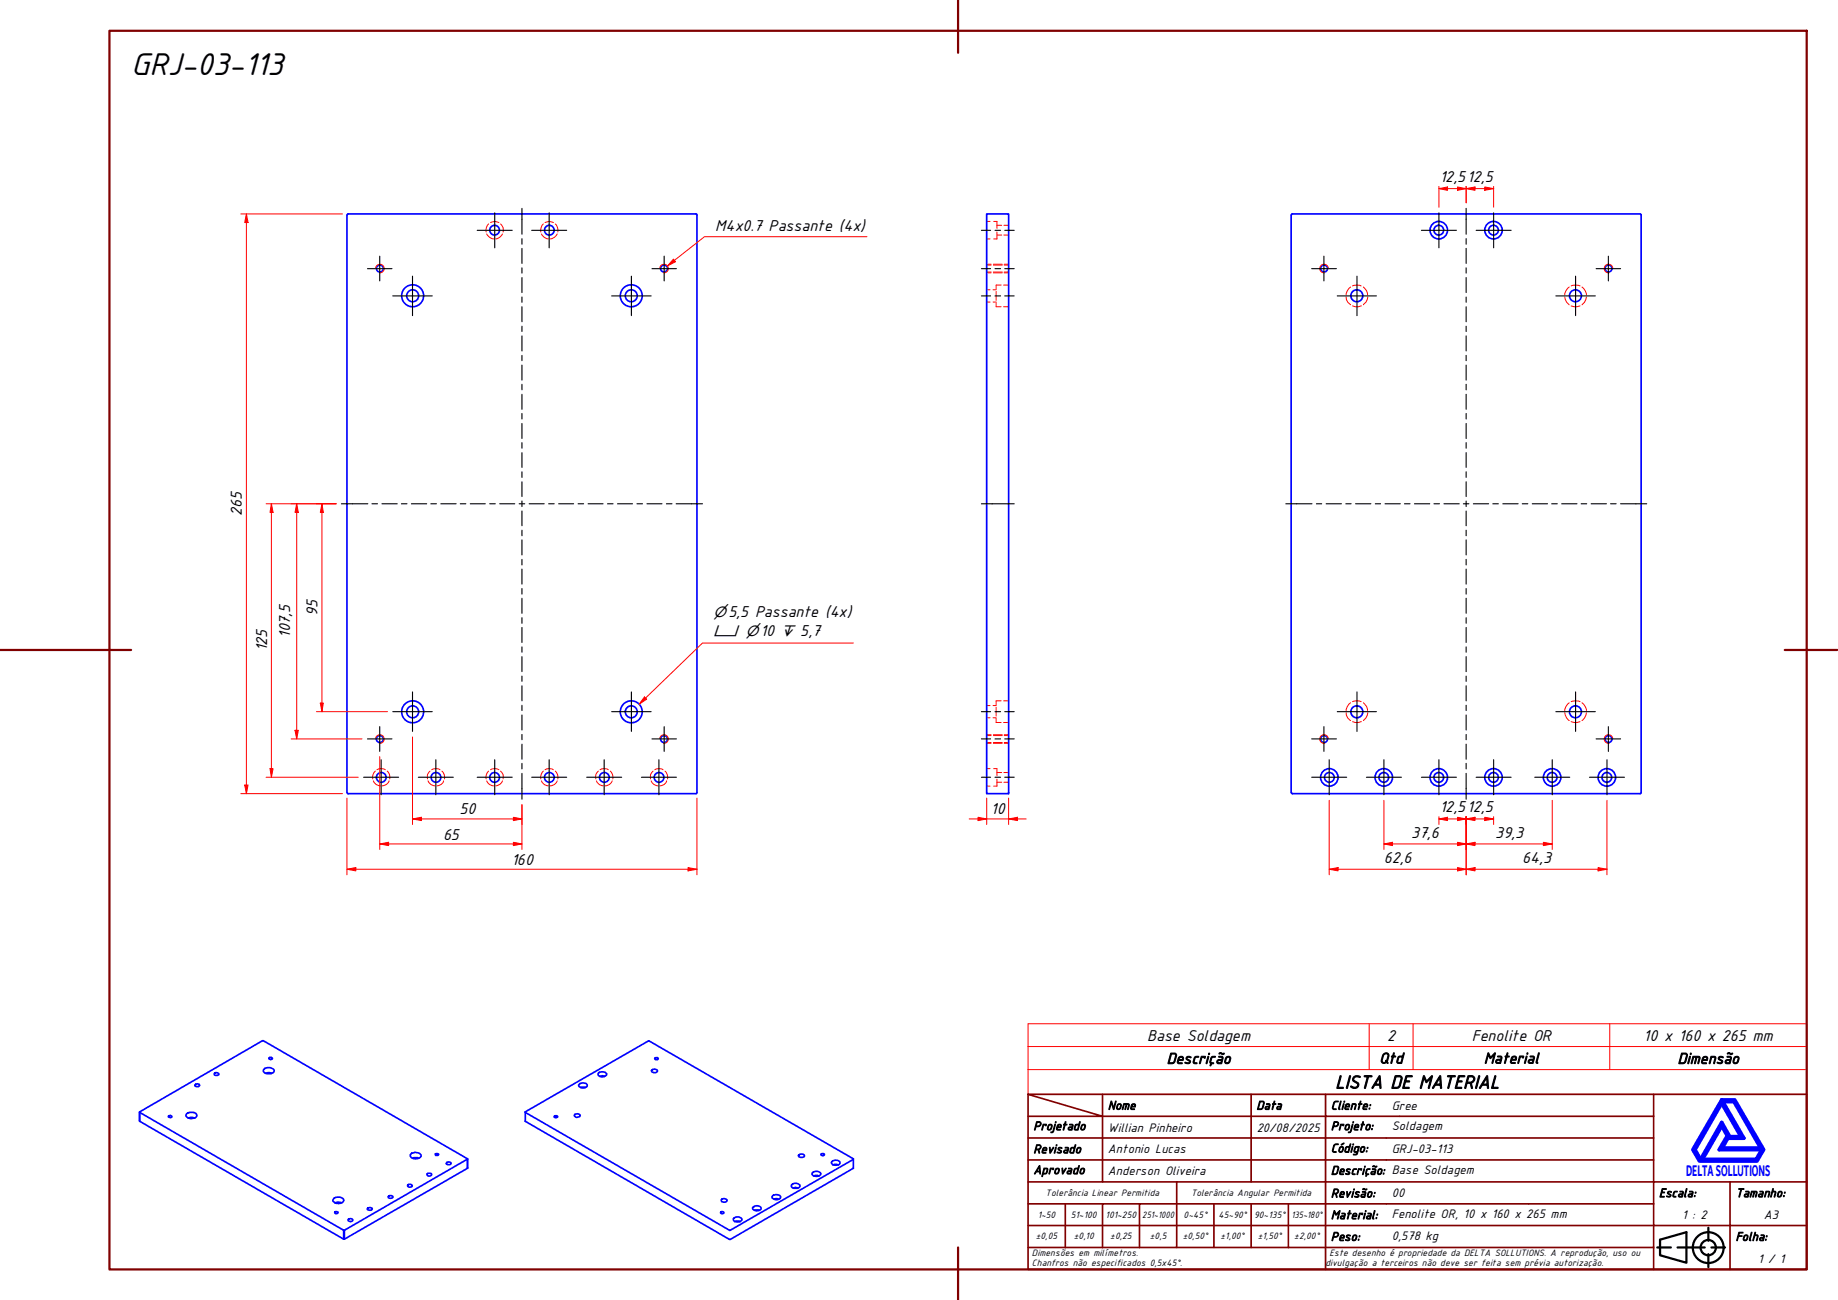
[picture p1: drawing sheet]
<svg xmlns="http://www.w3.org/2000/svg" width="420mm" height="297mm" viewBox="0 0 420 297" stroke-linecap="round" stroke-linejoin="round" font-family="sans-serif">
<!-- layer: Hidden (ABNT) -->
<g fill="none" stroke="#f00" stroke-width=".23">
<path d="M111.3 53.5a2.06 2.06 0 0 0 1.5 1.1M111.7 51.2a2.05 2.05 0 0 0-.6 1.8M112.1 50.8a1.91 1.91 0 0 1 1.9 0M114.4 51.2a1.69 1.69 0 0 1 .6 1.8M114.9 53.5a2.1 2.1 0 0 1-1.6 1.1M123.8 53.5a2.06 2.06 0 0 0 1.5 1.1M124.2 51.2a2.05 2.05 0 0 0-.6 1.8M124.6 50.8a1.91 1.91 0 0 1 1.9 0M126.9 51.2a2.05 2.05 0 0 1 .6 1.8M127.4 53.5a2.06 2.06 0 0 1-1.6 1.1M225.6 50.6h.7M225.6 54.6h.7"/>
<path d="M227.1 50.6h.8v1.6M227.9 53v1.6h-.8M227.9 51.5h1.1M227.9 53.7h1.1M229.5 51.5h1.1M229.5 53.7h1.1M225.6 66.2h.7M225.6 69h.7M225.6 60.6h1M225.6 62.2h1M225.6 60.4h1M225.6 62.3h1"/>
<path d="M227 66.2h.7M227 69h.7M227.1 60.6h2M227.1 62.2h2M227.1 60.4h2M227.1 62.3h2M227.7 66.6v2M227.7 69.1v1h1.2M228.9 65.1h-1.2v1M229.4 65.1h1.2M229.4 70.1h1.2M229.6 60.6h1"/>
<path d="M229.6 62.2h1M229.6 60.4h1M229.6 62.3h1M307.7 67.9a2.02 2.02 0 0 0 1 1.7M308.7 65.6a2.45 2.45 0 0 0-1 1.8M309.2 65.3a2.64 2.64 0 0 1 1.9 0M309.2 69.9a2.56 2.56 0 0 0 2 0M311.7 65.6a2.11 2.11 0 0 1 .9 1.8M312.7 67.9a2.44 2.44 0 0 1-1 1.7M357.7 67.9a2.44 2.44 0 0 0 1 1.7M358.7 65.6a2.45 2.45 0 0 0-1 1.8M359.2 65.3a2.8 2.8 0 0 1 2 0"/>
<path d="M359.2 69.9l.7 .2 1.3-.2M361.6 65.6a2.45 2.45 0 0 1 1 1.8M362.6 67.9a2.44 2.44 0 0 1-1 1.7M85.3 178.4a1.75 1.75 0 0 0 1.6 1.2M85.8 176.2a1.86 1.86 0 0 0-.6 1.8M86.2 175.9a1.91 1.91 0 0 1 1.9 0M88.5 176.2a1.86 1.86 0 0 1 .6 1.8M89 178.4a1.75 1.75 0 0 1-1.6 1.2M97.9 178.4a1.76 1.76 0 0 0 1.5 1.2M98.3 176.2a1.56 1.56 0 0 0-.6 1.8M98.7 175.9a1.91 1.91 0 0 1 1.9 0M101 176.2a1.86 1.86 0 0 1 .6 1.8"/>
<path d="M101.4 178.4a1.59 1.59 0 0 1-1.5 1.2M111.3 178.4a1.75 1.75 0 0 0 1.5 1.2M111.7 176.2a1.86 1.86 0 0 0-.6 1.8M112.1 175.9a1.91 1.91 0 0 1 1.9 0M114.4 176.2a1.56 1.56 0 0 1 .6 1.8M114.9 178.4a1.76 1.76 0 0 1-1.6 1.2M123.8 178.4a1.75 1.75 0 0 0 1.5 1.2M124.2 176.2a1.86 1.86 0 0 0-.6 1.8M124.6 175.9a1.91 1.91 0 0 1 1.9 0M126.9 176.2a1.86 1.86 0 0 1 .6 1.8M127.4 178.4a1.75 1.75 0 0 1-1.6 1.2M136.3 178.4a1.75 1.75 0 0 0 1.6 1.2"/>
<path d="M136.8 176.2a1.56 1.56 0 0 0-.6 1.8M137.2 175.9a1.91 1.91 0 0 1 1.9 0M139.5 176.2a1.86 1.86 0 0 1 .6 1.8M140 178.4a1.75 1.75 0 0 1-1.6 1.2M148.8 178.4a1.76 1.76 0 0 0 1.6 1.2M149.3 176.2a1.56 1.56 0 0 0-.6 1.8M149.7 175.9a1.91 1.91 0 0 1 1.9 0M152 176.2a1.86 1.86 0 0 1 .6 1.8M152.4 178.4a1.59 1.59 0 0 1-1.5 1.2M225.6 161.2h.7M225.6 164h.7M225.6 175.6h.7"/>
<path d="M225.6 179.6h.7M225.6 168.1h1M225.6 169.7h1M225.6 167.9h1M225.6 169.8h1M227 161.2h.7M227 164h.7M227.1 168.1h2M227.1 169.7h2M227.1 167.9h2M227.1 169.8h2M227.1 175.6h.8v1.6"/>
<path d="M227.7 161.6v2M227.7 164.1v1h1.2M227.9 178v1.6h-.8M227.9 176.5h1.1M227.9 178.7h1.1M228.9 160.1h-1.2v1M229.4 160.1h1.2M229.4 165.1h1.2M229.5 176.5h1.1M229.5 178.7h1.1M229.6 168.1h1M229.6 169.7h1"/>
<path d="M229.6 167.9h1M229.6 169.8h1M307.7 162.9a2.02 2.02 0 0 0 1 1.7M308.7 160.6a2.45 2.45 0 0 0-1 1.8M309.2 160.3a2.64 2.64 0 0 1 1.9 0M309.2 164.9a2.56 2.56 0 0 0 2 0M311.7 160.6a2.11 2.11 0 0 1 .9 1.8M312.7 162.9a2.44 2.44 0 0 1-1 1.7M357.7 162.9a2.44 2.44 0 0 0 1 1.7M358.7 160.6a2.45 2.45 0 0 0-1 1.8M359.2 160.3a2.8 2.8 0 0 1 2 0M359.2 164.9l.7 .2 1.3-.2"/>
<path d="M361.6 160.6a2.45 2.45 0 0 1 1 1.8M362.6 162.9a2.44 2.44 0 0 1-1 1.7"/>
</g>
<!-- layer: Visible (ABNT) -->
<g fill="none" stroke="#00f" stroke-width=".38">
<path d="M79.3 49.1v132M79.6 48.9h79.5M79.6 48.9l-.2 .2M159.1 48.9l.2 .2M159.3 49.1v132l-.2 .2M225.6 48.9h5v132.4h-5zM295.1 49.1v132M295.4 48.9h79.5M295.4 48.9l-.2 .2M374.9 48.9l.3 .2M375.2 49.1v132l-.3 .2M79.4 181.1l.2 .2"/>
<path d="M79.6 181.3h79.5M295.2 181.1l.2 .2M295.4 181.3h79.5M31.9 254.1v2.1M31.9 254.2l28.3-16.4 46.7 27M31.9 254.2v2M31.9 254.2l46.6 26.9M31.9 256.2l46.6 26.9M38.5 255.1l.3-.2 .4 .1a.38 .38 0 0 1-.3 .4 .38 .38 0 0 1-.4-.3zM42.7 254.5a1.5 1.5 0 0 1 2.3 .4 1.54 1.54 0 0 1-2.5 0zM43 255.4l.6-.1 .9 .1M44.6 247.9l.5-.3 .5 .3a.61 .61 0 0 1-1.1 .1z"/>
<path d="M49 245.3a.55 .55 0 0 1 .6-.2 .55 .55 0 0 1 .4 .5l-.7 .1-.3-.1zM60.5 244.1a1.48 1.48 0 0 1 2.2 .6 1.52 1.52 0 0 1-2.5 0v-.2zM60.7 245.2l.6-.1 .9 .1M61.6 241.7h.6a.38 .38 0 0 1-.3 .4 .38 .38 0 0 1-.4-.3zM120.1 254l28.3-16.1 46.7 27-28.2 16.3zM120.1 254.1v2.1l46.7 27 28.3-16.3v-2.1M126.7 255.1l.2-.2 .5 .2a.39 .39 0 0 1-.3 .3 .39 .39 0 0 1-.4-.3zM131.3 254.7l.8-.2 .6 .3a.68 .68 0 0 1-.7 .5 .68 .68 0 0 1-.7-.6zM132.6 247.6a1.1 1.1 0 0 1 1.6 .5 1.1 1.1 0 0 1-1 .5 1.1 1.1 0 0 1-.9-.7zM132.7 248.5h1.2M136.8 245.2a1.19 1.19 0 0 1 1.9 .3 1.19 1.19 0 0 1-2 0zM137.1 245.9l.6-.1 .6 .1"/>
<path d="M149 244.5a.81 .81 0 0 1 1.3 .3 .83 .83 0 0 1-1.4-.1zM149.7 241.8l.2-.1 .5 .1a.39 .39 0 0 1-.3 .3 .39 .39 0 0 1-.4-.3zM76.3 273.9a1.45 1.45 0 0 1 2.3 .4 1.5 1.5 0 0 1-2.5 0zM76.5 277l.3-.2 .5 .2a.39 .39 0 0 1-.4 .3 .39 .39 0 0 1-.4-.3zM76.6 274.8l.6-.1 .9 .1M79.7 278.6l.4-.2 .5 .3a.55 .55 0 0 1-.5 .4 .55 .55 0 0 1-.5-.4zM84 276.1l.6-.2 .5 .2a.66 .66 0 0 1-1.2 .2zM88.8 273.4l.5-.2 .5 .2a.59 .59 0 0 1-.5 .4 .59 .59 0 0 1-.6-.3zM93.2 270.8a.55 .55 0 0 1 .6-.2 .55 .55 0 0 1 .4 .5l-.7 .2-.3-.2zM93.9 263.7a1.5 1.5 0 0 1 2.4 .4 1.48 1.48 0 0 1-2.5 0zM94.3 264.7l.3-.2 1.2 .2M97.7 268.1h.9a.49 .49 0 0 1-.4 .7 .49 .49 0 0 1-.6-.4z"/>
<path d="M99.6 263.6l.7 .1a.35 .35 0 0 1-.4 .3 .35 .35 0 0 1-.3-.4zM102.2 265.6l.4-.1 .5 .2a.67 .67 0 0 1-1.1 .2zM106.9 264.8v2.1zM106.9 264.8l-28.2 16.3M106.9 266.9l-28.2 16.2M164.8 276.9l.7 .1a.36 .36 0 0 1-.4 .4 .36 .36 0 0 1-.3-.5zM164.9 274.1a.76 .76 0 0 1 1.3 .3 .77 .77 0 0 1-1.4-.2zM167.7 278.4a1.16 1.16 0 0 1 1.9 .4 1.29 1.29 0 0 1-2 0zM168 279.1l.3-.1 .9 .1M172.1 275.8a1.23 1.23 0 0 1 1.9 .2 1.09 1.09 0 0 1-1.9 .3l-.1-.2zM172.5 276.5h1.1M176.6 273.3a1.29 1.29 0 0 1 1.8 .1 1.06 1.06 0 0 1-1.8 .4l-.1-.2z"/>
<path d="M176.9 274l.6-.1 .6 .1M181 270.7a1.16 1.16 0 0 1 1.9 .4 1.29 1.29 0 0 1-2 0zM181.3 271.4l.6-.1 .5 .1M182.6 263.9a.81 .81 0 0 1 1.3 .2 .87 .87 0 0 1-1.4 0zM185.7 268a1.18 1.18 0 0 1 1.9 .3 1.22 1.22 0 0 1-2-.2zM186.1 268.7l.2-.1 .9 .1M187.8 263.6l.7 .1a.38 .38 0 0 1-.4 .4 .38 .38 0 0 1-.4-.3zM190.2 265.4a1.23 1.23 0 0 1 1.8 .2 1.09 1.09 0 0 1-1.8 .3l-.1-.1zM190.4 266.2l.4-.1 .8 .1M78.5 281.1h.2M78.5 283.1h.2M78.5 281.1v2"/>
<path d="M78.7 281.1v2"/>
<circle cx="113.1" cy="52.6" r="1.11"/>
<circle cx="125.6" cy="52.6" r="1.11"/>
<circle cx="328.9" cy="52.6" r="1.11"/>
<circle cx="328.9" cy="52.6" r="2"/>
<circle cx="341.4" cy="52.6" r="1.11"/>
<circle cx="341.4" cy="52.6" r="2"/>
<circle cx="86.8" cy="61.4" r=".79"/>
<circle cx="94.3" cy="67.6" r="2.51"/>
<circle cx="94.3" cy="67.6" r="1.37"/>
<circle cx="144.3" cy="67.6" r="2.51"/>
<circle cx="144.3" cy="67.6" r="1.37"/>
<circle cx="151.8" cy="61.4" r=".79"/>
<circle cx="302.7" cy="61.4" r=".79"/>
<circle cx="310.2" cy="67.6" r="1.37"/>
<circle cx="360.1" cy="67.6" r="1.37"/>
<circle cx="367.7" cy="61.4" r=".79"/>
<circle cx="86.8" cy="168.9" r=".79"/>
<circle cx="87.2" cy="177.6" r="1.11"/>
<circle cx="94.3" cy="162.6" r="2.51"/>
<circle cx="94.3" cy="162.6" r="1.37"/>
<circle cx="99.7" cy="177.6" r="1.11"/>
<circle cx="113.1" cy="177.6" r="1.11"/>
<circle cx="125.6" cy="177.6" r="1.11"/>
<circle cx="138.1" cy="177.6" r="1.11"/>
<circle cx="144.3" cy="162.6" r="2.51"/>
<circle cx="144.3" cy="162.6" r="1.37"/>
<circle cx="150.7" cy="177.6" r="1.11"/>
<circle cx="151.8" cy="168.9" r=".79"/>
<circle cx="302.7" cy="168.9" r=".79"/>
<circle cx="303.9" cy="177.6" r="1.11"/>
<circle cx="303.9" cy="177.6" r="2"/>
<circle cx="310.2" cy="162.6" r="1.37"/>
<circle cx="316.3" cy="177.6" r="1.11"/>
<circle cx="316.3" cy="177.6" r="2"/>
<circle cx="328.9" cy="177.6" r="1.11"/>
<circle cx="328.9" cy="177.6" r="2"/>
<circle cx="341.4" cy="177.6" r="1.11"/>
<circle cx="341.4" cy="177.6" r="2"/>
<circle cx="354.8" cy="177.6" r="1.11"/>
<circle cx="354.8" cy="177.6" r="2"/>
<circle cx="360.1" cy="162.6" r="1.37"/>
<circle cx="367.3" cy="177.6" r="1.11"/>
<circle cx="367.3" cy="177.6" r="2"/>
<circle cx="367.7" cy="168.9" r=".79"/>
</g>
<!-- layer: Visible Narrow (ABNT) -->
<path d="M85.9 61.2a.98 .98 0 0 1 1.1-.8 .98 .98 0 0 1 .8 1.1 .98 .98 0 0 1-1.1 .8M150.8 61.2a.98 .98 0 0 1 1.2-.8 .98 .98 0 0 1 .8 1.1 .98 .98 0 0 1-1.2 .8M303.6 61.2a.98 .98 0 0 0-1.1-.8 .98 .98 0 0 0-.8 1.1 .98 .98 0 0 0 1.1 .8M368.7 61.2a.98 .98 0 0 0-1.2-.8 .98 .98 0 0 0-.8 1.1 .98 .98 0 0 0 1.2 .8M85.9 168.7a.98 .98 0 0 1 1.1-.8 .98 .98 0 0 1 .8 1.1 .98 .98 0 0 1-1.1 .8M150.8 168.7a.98 .98 0 0 1 1.2-.8 .98 .98 0 0 1 .8 1.1 .98 .98 0 0 1-1.2 .8M303.6 168.7a.98 .98 0 0 0-1.1-.8 .98 .98 0 0 0-.8 1.1 .98 .98 0 0 0 1.1 .8M368.7 168.7a.98 .98 0 0 0-1.2-.8 .98 .98 0 0 0-.8 1.1 .98 .98 0 0 0 1.2 .8" fill="none" stroke="#f00" stroke-width=".23"/>
<path d="M235 239.1h178v-5.2h-178v10.5M313 233.9v10.5M323 233.9v10.5M368 233.9v10.5M413 239.1v5.3h-178M235 244.4v5.6h178v-5.6" fill="none" stroke="#f00" stroke-width=".23"/>
<!-- layer: Borda A3/A4 (ABNT) -->
<path d="M25 7h388v283.1h-388zM219 0v12.1M0 148.5h30M408 148.5h12M219 285v12" fill="none" stroke="#800000" stroke-width=".51"/>
<path d="M393.6 257.3l1.2 2.2-1.8 3.2h9.7l-1.3 2.2h-12.2zM393.6 252.1l4.4 7.6h-2.6l-1.8-3.2-4.9 8.4-1.2-2.2zM393.6 251.3h3l6.6 11.4-1.6 2.6h-13.1l-1.5-2.6zM393.8 251.7h2.6l6.1 10.6h-8.8l1.3-2.2h3.7zM395 259.7h.2l-.1 .2z" fill="none" stroke="#00f" stroke-width=".83"/>
<!-- layer: 0 -->
<path d="M388.5 265.3h13.1" fill="none" stroke="#000" stroke-width=".23"/>
<g fill="none" stroke="#800000" stroke-width=".38">
<path d="M235 250l17 5.1h-17M235 250h178v40.1h-178zM252 255.1h34v4.9h17M252 255.1v15M252 250v5.1M286 250v5.1h17v4.9M303 250v5.1h75M378 250v20.1h-143M235 260h51v10.1M235 275.1h17M243.5 275.1v9.9M260.5 275.1h-8.5v9.9"/>
<path d="M269 270.1v14.9h-8.5M277.5 275.1v9.9h-8.5M286 275.1v9.9h8.5M294.5 275.1v9.9M303 275.1h-42.5v9.9M303 260v5h-68M303 275.1v9.9h75M303 260h75M303 275.1h75M378 265h-75v10.1M395.5 270.1v9.9h17.5M413 270.1h-35v9.9h17.5v10.1"/>
<path d="M235 285h25.5M235 280h143v10.1M277.5 285h8.5M294.5 285h8.5v5.1"/>
</g>
<g fill="none" stroke="#000" stroke-width=".51">
<path d="M378.8 285h3.2M379.5 283.3l6-1.8v7l-6-1.7zM383.5 285h6.2M390.5 280.5v3M390.5 286.6v2.9M391.2 285h3.1"/>
<circle cx="390.5" cy="285.1" r="3.5"/>
<circle cx="390.5" cy="285.1" r="1.75"/>
</g>
<!-- layer: Marca de centro (ISO) -->
<g fill="none" stroke="#000" stroke-width=".25">
<path d="M86.8 58.5v5.7M109.1 52.6h8M113.1 48.6v8M121.5 52.6h8M125.5 48.6v8M151.8 58.5v5.7M302.6 58.5v5.7M324.9 52.6h8M328.9 48.6v8M337.4 52.6h8M341.4 48.6v8M367.7 58.5v5.7"/>
<path d="M84 61.4h5.6M89.8 67.6h9M94.3 63.1v9M139.8 67.6h9M144.3 63.1v9M149 61.4h5.6M299.8 61.4h5.7M305.7 67.6h8.9M310.2 63.1v9M355.7 67.6h9M360.2 63.1v9M364.9 61.4h5.6"/>
<path d="M94.3 158.1v9M144.3 158.1v9M310.2 158.1v9M360.2 158.1v9M83.1 177.6h8M84 168.8h5.6M86.8 166v5.7M87.1 173.6v8M89.8 162.6h9M95.6 177.6h8M99.6 173.6v8M109.1 177.6h8"/>
<path d="M113.1 173.6v8M121.5 177.6h8M125.5 173.6v8M134.1 177.6h8M138.1 173.6v8M139.8 162.6h9M146.6 177.6h8M149 168.8h5.6M150.6 173.6v8M151.8 166v5.7M299.8 177.6h8M299.8 168.8h5.7"/>
<path d="M302.6 166v5.7M303.8 173.6v8M305.7 162.6h8.9M312.4 177.6h8M316.4 173.6v8M324.9 177.6h8M328.9 173.6v8M337.4 177.6h8M341.4 173.6v8M350.8 177.6h8M354.8 173.6v8M355.7 162.6h9"/>
<path d="M363.3 177.6h8M364.9 168.8h5.6M367.3 173.6v8M367.7 166v5.7"/>
</g>
<!-- layer: Linha de centro (ISO) -->
<g fill="none" stroke="#000" stroke-width=".25">
<path d="M119.3 47.6v5.9M119.3 54.5v1.3M119.3 56.8v3.4M224.3 52.6h2.1M227.5 52.6h1.2M229.7 52.6h2.1M335.2 47.6v5.9M335.2 54.5v1.3M335.2 56.8v3.4M119.3 61.2v1.2M119.3 63.4v3.5M119.3 67.9v1.2"/>
<path d="M119.3 70.1v3.4M119.3 74.5v1.2M119.3 76.8v3.4M224.3 67.6h2.1M224.3 61.4h2.1M227.5 67.6h1.2M227.5 61.4h1.2M229.7 67.6h2.1M229.7 61.4h2.1M335.2 61.2v1.2M335.2 63.4v3.5M335.2 67.9v1.2"/>
<path d="M335.2 70.1v3.4M335.2 74.5v1.2M335.2 76.8v3.4M119.3 81.2v1.2M119.3 83.4v3.5M119.3 87.8v1.3M119.3 90.1v3.4M119.3 94.5v1.2M119.3 96.8v3.4M335.2 81.2v1.2M335.2 83.4v3.5M335.2 87.8v1.3"/>
<path d="M335.2 90.1v3.4M335.2 94.5v1.2M335.2 96.8v3.4M78 115.1h6.1M85 115.1h1.3M87.3 115.1h3.5M91.8 115.1h1.2M94 115.1h3.5M98.5 115.1h1.3M100.8 115.1h3.5M105.2 115.1h1.3M107.5 115.1h3.4"/>
<path d="M112 115.1h1.2M114.2 115.1h3.5M118.7 115.1h1.3M119.3 101.1v1.3M119.3 103.4v3.4M119.3 107.8v1.3M119.3 110.1v3.4M119.3 114.5v1.2M119.3 116.8v3.3M121 115.1h3.4M125.4 115.1h1.3M127.7 115.1h3.4"/>
<path d="M132.1 115.1h1.3M134.4 115.1h3.5M138.9 115.1h1.2M141.2 115.1h3.4M145.6 115.1h1.3M147.9 115.1h3.4M152.3 115.1h1.3M154.6 115.1h6M224.3 115.1h7.5M293.9 115.1h6M300.9 115.1h1.2M303.1 115.1h3.5"/>
<path d="M307.7 115.1h1.2M309.9 115.1h3.5M314.4 115.1h1.2M316.6 115.1h3.5M321.1 115.1h1.2M323.3 115.1h3.5M327.8 115.1h1.3M330.1 115.1h3.5M334.5 115.1h1.3M335.2 101.1v1.3M335.2 103.4v3.4M335.2 107.8v1.3"/>
<path d="M335.2 110.1v3.4M335.2 114.5v1.2M335.2 116.8v3.3M336.8 115.1h3.5M341.2 115.1h1.3M343.5 115.1h3.5M348 115.1h1.2M350.3 115.1h3.5M354.7 115.1h1.3M357 115.1h3.5M361.4 115.1h1.3M363.7 115.1h3.5"/>
<path d="M368.2 115.1h1.2M370.5 115.1h5.9M119.3 121.1v1.3M119.3 123.4v3.4M119.3 127.8v1.3M119.3 130v3.5M119.3 134.5v1.2M119.3 136.7v3.4M335.2 121.1v1.3M335.2 123.4v3.4M335.2 127.8v1.3M335.2 130v3.5"/>
<path d="M335.2 134.5v1.2M335.2 136.7v3.4M119.3 141.1v1.3M119.3 143.4v3.4M119.3 147.8v1.2M119.3 150v3.5M119.3 154.5v1.2M119.3 156.7v3.4M335.2 141.1v1.3M335.2 143.4v3.4M335.2 147.8v1.2M335.2 150v3.5"/>
<path d="M335.2 154.5v1.2M335.2 156.7v3.4M119.3 161.1v1.3M119.3 163.4v3.4M119.3 167.8v1.2M119.3 170v3.5M119.3 174.4v1.3M119.3 176.7v5.9M224.3 162.6h2.1M224.3 177.6h2.1M224.3 168.8h2.1M227.5 162.6h1.2"/>
<path d="M227.5 177.6h1.2M227.5 168.8h1.2M229.7 162.6h2.1M229.7 177.6h2.1M229.7 168.8h2.1M335.2 161.1v1.3M335.2 163.4v3.4M335.2 167.8v1.2M335.2 170v3.5M335.2 174.4v1.3M335.2 176.7v5.9"/>
</g>
<path d="M56.3 179.4v1.9" fill="none" stroke="#f00" stroke-width=".23"/>
<path d="M55.9 179.4h.8l-.4 1.9z" fill="#f00"/>
<path d="M56.3 48.9v1.9M55.9 179.4h.8l-.4 1.9z" fill="none" stroke="#f00" stroke-width=".23"/>
<path d="M56.3 48.9l.4 1.9h-.8z" fill="#f00"/>
<path d="M55.1 48.9h23.2M56.3 48.9l.4 1.9h-.8zM56.3 50.8v128.6M73.6 115.1v2M55.1 181.3h23.2" fill="none" stroke="#f00" stroke-width=".23"/>
<path d="M73.6 115.1l.3 2h-.7z" fill="#f00"/>
<path d="M73.6 115.1l.3 2h-.7zM73.6 160.6v2" fill="none" stroke="#f00" stroke-width=".23"/>
<path d="M73.2 160.6h.7l-.3 2z" fill="#f00"/>
<path d="M67.8 115.1v2M72.3 115.1h4.5M73.6 117.1v43.5M72.3 162.6h16.3M73.2 160.6h.7l-.3 2z" fill="none" stroke="#f00" stroke-width=".23"/>
<path d="M67.8 115.1l.4 2h-.8z" fill="#f00"/>
<path d="M67.8 115.1l.4 2h-.8zM67.8 166.9v1.9" fill="none" stroke="#f00" stroke-width=".23"/>
<path d="M67.4 166.9h.8l-.4 1.9z" fill="#f00"/>
<path d="M62 115.1v2M66.5 115.1h10.3M67.8 117.1v49.8M66.5 168.8h16.2M67.4 166.9h.8l-.4 1.9z" fill="none" stroke="#f00" stroke-width=".23"/>
<path d="M62 115.1l.4 2h-.7z" fill="#f00"/>
<path d="M62 115.1l.4 2h-.7zM62 175.6v2" fill="none" stroke="#f00" stroke-width=".23"/>
<path d="M61.7 175.6h.7l-.4 2z" fill="#f00"/>
<path d="M60.8 115.1h16M62 117.1v58.5M60.8 177.6h21.1M61.7 175.6h.7l-.4 2zM79.3 198.6h2" fill="none" stroke="#f00" stroke-width=".23"/>
<path d="M79.3 198.6l2-.4v.8z" fill="#f00"/>
<path d="M79.3 198.6l2-.4v.8zM157.3 198.6h2" fill="none" stroke="#f00" stroke-width=".23"/>
<path d="M157.3 198.2l2 .4-2 .4z" fill="#f00"/>
<path d="M79.3 182.4v17.5M81.3 198.6h76M94.3 187.1h2M157.3 198.2l2 .4-2 .4zM159.3 182.4v17.5" fill="none" stroke="#f00" stroke-width=".23"/>
<path d="M94.3 187.1l2-.4v.8z" fill="#f00"/>
<path d="M94.3 187.1l2-.4v.8zM117.3 187.1h2" fill="none" stroke="#f00" stroke-width=".23"/>
<path d="M117.3 186.7l2 .4-2 .4z" fill="#f00"/>
<path d="M94.3 168.4v20M86.8 192.8h2M96.3 187.1h21M117.3 186.7l2 .4-2 .4zM119.3 183.9v4.5" fill="none" stroke="#f00" stroke-width=".23"/>
<path d="M86.8 192.8l2-.3v.7z" fill="#f00"/>
<path d="M86.8 192.8l2-.3v.7zM117.3 192.8h2" fill="none" stroke="#f00" stroke-width=".23"/>
<path d="M117.3 192.5l2 .3-2 .4z" fill="#f00"/>
<path d="M86.8 172.9v4.6M86.8 177.7v16.4M88.8 192.8h28.5M117.3 192.5l2 .3-2 .4zM119.3 183.9v10.2" fill="none" stroke="#f00" stroke-width=".23"/>
<path d="M147.6 159.5l-1.5 1.4" fill="none" stroke="#f00" stroke-width=".23"/>
<path d="M147.3 159.2l.5 .6-1.7 1.1z" fill="#f00"/>
<path d="M154.2 59.5l-1.6 1.3M147.3 159.2l.5 .6-1.7 1.1zM195.1 146.9h-34.5l-13 12.6" fill="none" stroke="#f00" stroke-width=".23"/>
<path d="M153.9 59.2l.5 .6-1.8 1z" fill="#f00"/>
<path d="M153.9 59.2l.5 .6-1.8 1zM198.2 54.1h-37.2l-6.8 5.4" fill="none" stroke="#f00" stroke-width=".23"/>
<path d="M223.6 187.1h2" fill="none" stroke="#f00" stroke-width=".23"/>
<path d="M223.6 186.7l2 .4-2 .4z" fill="#f00"/>
<path d="M223.6 186.7l2 .4-2 .4zM230.6 187.1h2" fill="none" stroke="#f00" stroke-width=".23"/>
<path d="M230.6 187.1l2-.4v.8z" fill="#f00"/>
<path d="M221.6 187.1h2M225.6 187.1h5M225.6 182.4v6M230.6 187.1l2-.4v.8zM230.6 182.4v6M232.6 187.1h2M333.2 187.1h2" fill="none" stroke="#f00" stroke-width=".23"/>
<path d="M333.2 186.7l2 .4-2 .4z" fill="#f00"/>
<path d="M328.9 187.1h2M333.2 186.7l2 .4-2 .4z" fill="none" stroke="#f00" stroke-width=".23"/>
<path d="M328.9 187.1l2-.4v.8z" fill="#f00"/>
<path d="M316.4 192.8h1.9M328.9 187.1l2-.4v.8zM328.9 186.6v1.8M330.9 187.1h2.3M335.2 186.6v1.8" fill="none" stroke="#f00" stroke-width=".23"/>
<path d="M316.4 192.8l1.9-.3v.7z" fill="#f00"/>
<path d="M316.4 192.8l1.9-.3v.7zM333.2 192.8h2" fill="none" stroke="#f00" stroke-width=".23"/>
<path d="M333.2 192.5l2 .3-2 .4z" fill="#f00"/>
<path d="M303.8 198.6h2.1M316.4 182.9v11.2M318.3 192.8h14.9M333.2 192.5l2 .3-2 .4zM335.2 186.6v7.5" fill="none" stroke="#f00" stroke-width=".23"/>
<path d="M303.8 198.6l2.1-.4v.8z" fill="#f00"/>
<path d="M303.8 198.6l2.1-.4v.8zM333.2 198.6h2" fill="none" stroke="#f00" stroke-width=".23"/>
<path d="M333.2 198.2l2 .4-2 .4z" fill="#f00"/>
<path d="M303.8 182.9v17M305.9 198.6h27.3M333.2 198.2l2 .4-2 .4zM335.2 186.6v13.3M335.2 192.8h2" fill="none" stroke="#f00" stroke-width=".23"/>
<path d="M335.2 192.8l2-.3v.7z" fill="#f00"/>
<path d="M335.2 192.8l2-.3v.7zM352.8 192.8h2" fill="none" stroke="#f00" stroke-width=".23"/>
<path d="M352.8 192.5l2 .3-2 .4z" fill="#f00"/>
<path d="M335.2 186.6v7.5M335.2 187.1h2M337.2 192.8h15.6M352.8 192.5l2 .3-2 .4zM354.8 182.9v11.2" fill="none" stroke="#f00" stroke-width=".23"/>
<path d="M335.2 187.1l2-.4v.8z" fill="#f00"/>
<path d="M335.2 187.1l2-.4v.8zM339.4 187.1h2" fill="none" stroke="#f00" stroke-width=".23"/>
<path d="M339.4 186.7l2 .4-2 .4z" fill="#f00"/>
<path d="M335.2 186.6v1.8M335.2 198.6h2M337.2 187.1h2.2M339.4 186.7l2 .4-2 .4zM341.4 186.6v1.8" fill="none" stroke="#f00" stroke-width=".23"/>
<path d="M335.2 198.6l2-.4v.8z" fill="#f00"/>
<path d="M335.2 198.6l2-.4v.8zM365.3 198.6h2" fill="none" stroke="#f00" stroke-width=".23"/>
<path d="M365.3 198.2l2 .4-2 .4z" fill="#f00"/>
<path d="M328.9 43.1h2M335.2 186.6v13.3M337.2 198.6h28.1M365.3 198.2l2 .4-2 .4zM367.3 182.9v17" fill="none" stroke="#f00" stroke-width=".23"/>
<path d="M328.9 43.1l2-.4v.8z" fill="#f00"/>
<path d="M328.9 43.1l2-.4v.8zM333.2 43.1h2" fill="none" stroke="#f00" stroke-width=".23"/>
<path d="M333.2 42.7l2 .4-2 .4z" fill="#f00"/>
<path d="M328.9 42.6v4.8M330.9 43.1h2.3M333.2 42.7l2 .4-2 .4zM335.2 43.1h2M335.2 42.6v3.7" fill="none" stroke="#f00" stroke-width=".23"/>
<path d="M335.2 43.1l2-.4v.8z" fill="#f00"/>
<path d="M335.2 43.1l2-.4v.8zM339.4 43.1h2" fill="none" stroke="#f00" stroke-width=".23"/>
<path d="M339.4 42.7l2 .4-2 .4z" fill="#f00"/>
<path d="M335.2 42.6v3.7M337.2 43.1h2.2M339.4 42.7l2 .4-2 .4zM341.4 42.6v4.8" fill="none" stroke="#f00" stroke-width=".23"/>
<text font-size="7.7" x="30" y="17.1">GRJ-03-113</text>
<text font-size="4.6" x="305.2" y="248.7">LISTA DE MATERIAL</text>
<g font-size="3.9">
<text x="329.1" y="41.6">12,512,5</text>
<text x="163.5" y="52.8">M4x0.7 Passante (4x)</text>
<text x="55.3" y="117.8" transform="rotate(-90 55.3 117.8)">265</text>
<text x="72.6" y="140.7" transform="rotate(-90 72.6 140.7)">95</text>
<text x="61.1" y="148.8" transform="rotate(-90 61.1 148.8)">125</text>
<text x="66.3" y="145.8" transform="rotate(-90 66.3 145.8)">107,5</text>
<text x="329.1" y="185.6">12,512,5</text>
<text x="101.3" y="191.9">65</text>
<text x="105" y="186.1">50</text>
<text x="226.5" y="186.1">10</text>
<text x="322.6" y="191.4">37,6</text>
<text x="341.8" y="191.4">39,3</text>
<text x="116.9" y="197.6">160</text>
<text x="316.4" y="197.1">62,6</text>
<text x="348" y="197.1">64,3</text>
<text x="262.3" y="237.8">Base Soldagem</text>
<text x="317.1" y="237.8">2</text>
<text x="336.4" y="237.8">Fenolite OR</text>
<text x="375.7" y="237.8">10 x 160 x 265 mm</text>
</g>
<g font-size="3.8">
<text x="266.7" y="243.1">Descrição</text>
<text x="315.3" y="243">Qtd</text>
<text x="339.2" y="243">Material</text>
<text x="383.5" y="243.1">Dimensão</text>
</g>
<text font-size="3.8" fill="#00f" x="385.4" y="268.8">DELTASOLLUTIONS</text>
<g font-size="3.4">
<text x="163.1" y="140.9">⌀5,5 Passante (4x)</text>
<text x="163.1" y="145.3">⌴ ⌀10 ↧ 5,7</text>
</g>
<g font-size="3">
<text x="253.2" y="253.5">Nome</text>
<text x="287.2" y="253.5">Data</text>
<text x="304.2" y="253.5">Cliente:</text>
<text x="318.1" y="253.5">Gree</text>
<text x="236.2" y="263.5">Revisado</text>
<text x="236.2" y="258.2">Projetado</text>
<text x="253.2" y="258.6">Willian Pinheiro</text>
<text x="253.2" y="263.5">Antonio Lucas</text>
<text x="287.3" y="258.6">20/08/2025</text>
<text x="304.2" y="263.3">Código:</text>
<text x="304.2" y="258.2">Projeto:</text>
<text x="318.1" y="263.5">GRJ-03-113</text>
<text x="318.1" y="258.2">Soldagem</text>
<text x="236.2" y="268.3">Aprovado</text>
<text x="253.2" y="268.5">Anderson Oliveira</text>
<text x="304.2" y="268.4">Descrição: Base Soldagem</text>
<text x="304.2" y="273.6">Revisão:</text>
<text x="318.1" y="273.5">00</text>
<text x="379.2" y="273.5">Escala:</text>
<text x="396.7" y="273.5">Tamanho:</text>
<text x="304.2" y="278.6">Material:</text>
<text x="318.1" y="278.4">Fenolite OR, 10 x 160 x 265 mm</text>
<text x="384.6" y="278.6">1 : 2</text>
<text x="403.2" y="278.6">A3</text>
<text x="304.2" y="283.5">Peso:</text>
<text x="318.1" y="283.3">0,578 kg</text>
<text x="396.7" y="283.5">Folha:</text>
<text x="401.9" y="288.5">1 / 1</text>
</g>
<g font-size="2.3">
<text x="239" y="273.4">Tolerância Linear Permitida</text>
<text x="272.3" y="273.2">Tolerância Angular Permitida</text>
<text x="237.2" y="278.3">1~50</text>
<text x="244.8" y="278.3">51~100</text>
<text x="252.7" y="278.3">101~250</text>
<text x="261.1" y="278.3">251~1000</text>
<text x="270.6" y="278.3">0~45°</text>
<text x="278.5" y="278.3">45~90°</text>
<text x="286.7" y="278.3">90~135°</text>
<text x="295.2" y="278.3">135~180°</text>
<text x="235.9" y="287.1">Dimensões em milímetros.</text>
<text x="236.8" y="283.1">±0,05</text>
<text x="245.5" y="283.1">±0,10</text>
<text x="253.8" y="283.1">±0,25</text>
<text x="262.8" y="283.1">±0,5</text>
<text x="270.4" y="283.1">±0,50°</text>
<text x="279" y="283.1">±1,00°</text>
<text x="287.5" y="283.1">±1,50°</text>
<text x="295.8" y="283.1">±2,00°</text>
<text x="303.9" y="287.1">Este desenho é propriedade da DELTA SOLLUTIONS. A reprodução, uso ou</text>
<text x="235.9" y="289.2">Chanfros não especificados 0,5x45°.</text>
<text x="303" y="289.2">divulgação a terceiros não deve ser feita sem prévia autorização.</text>
</g>
</svg>
